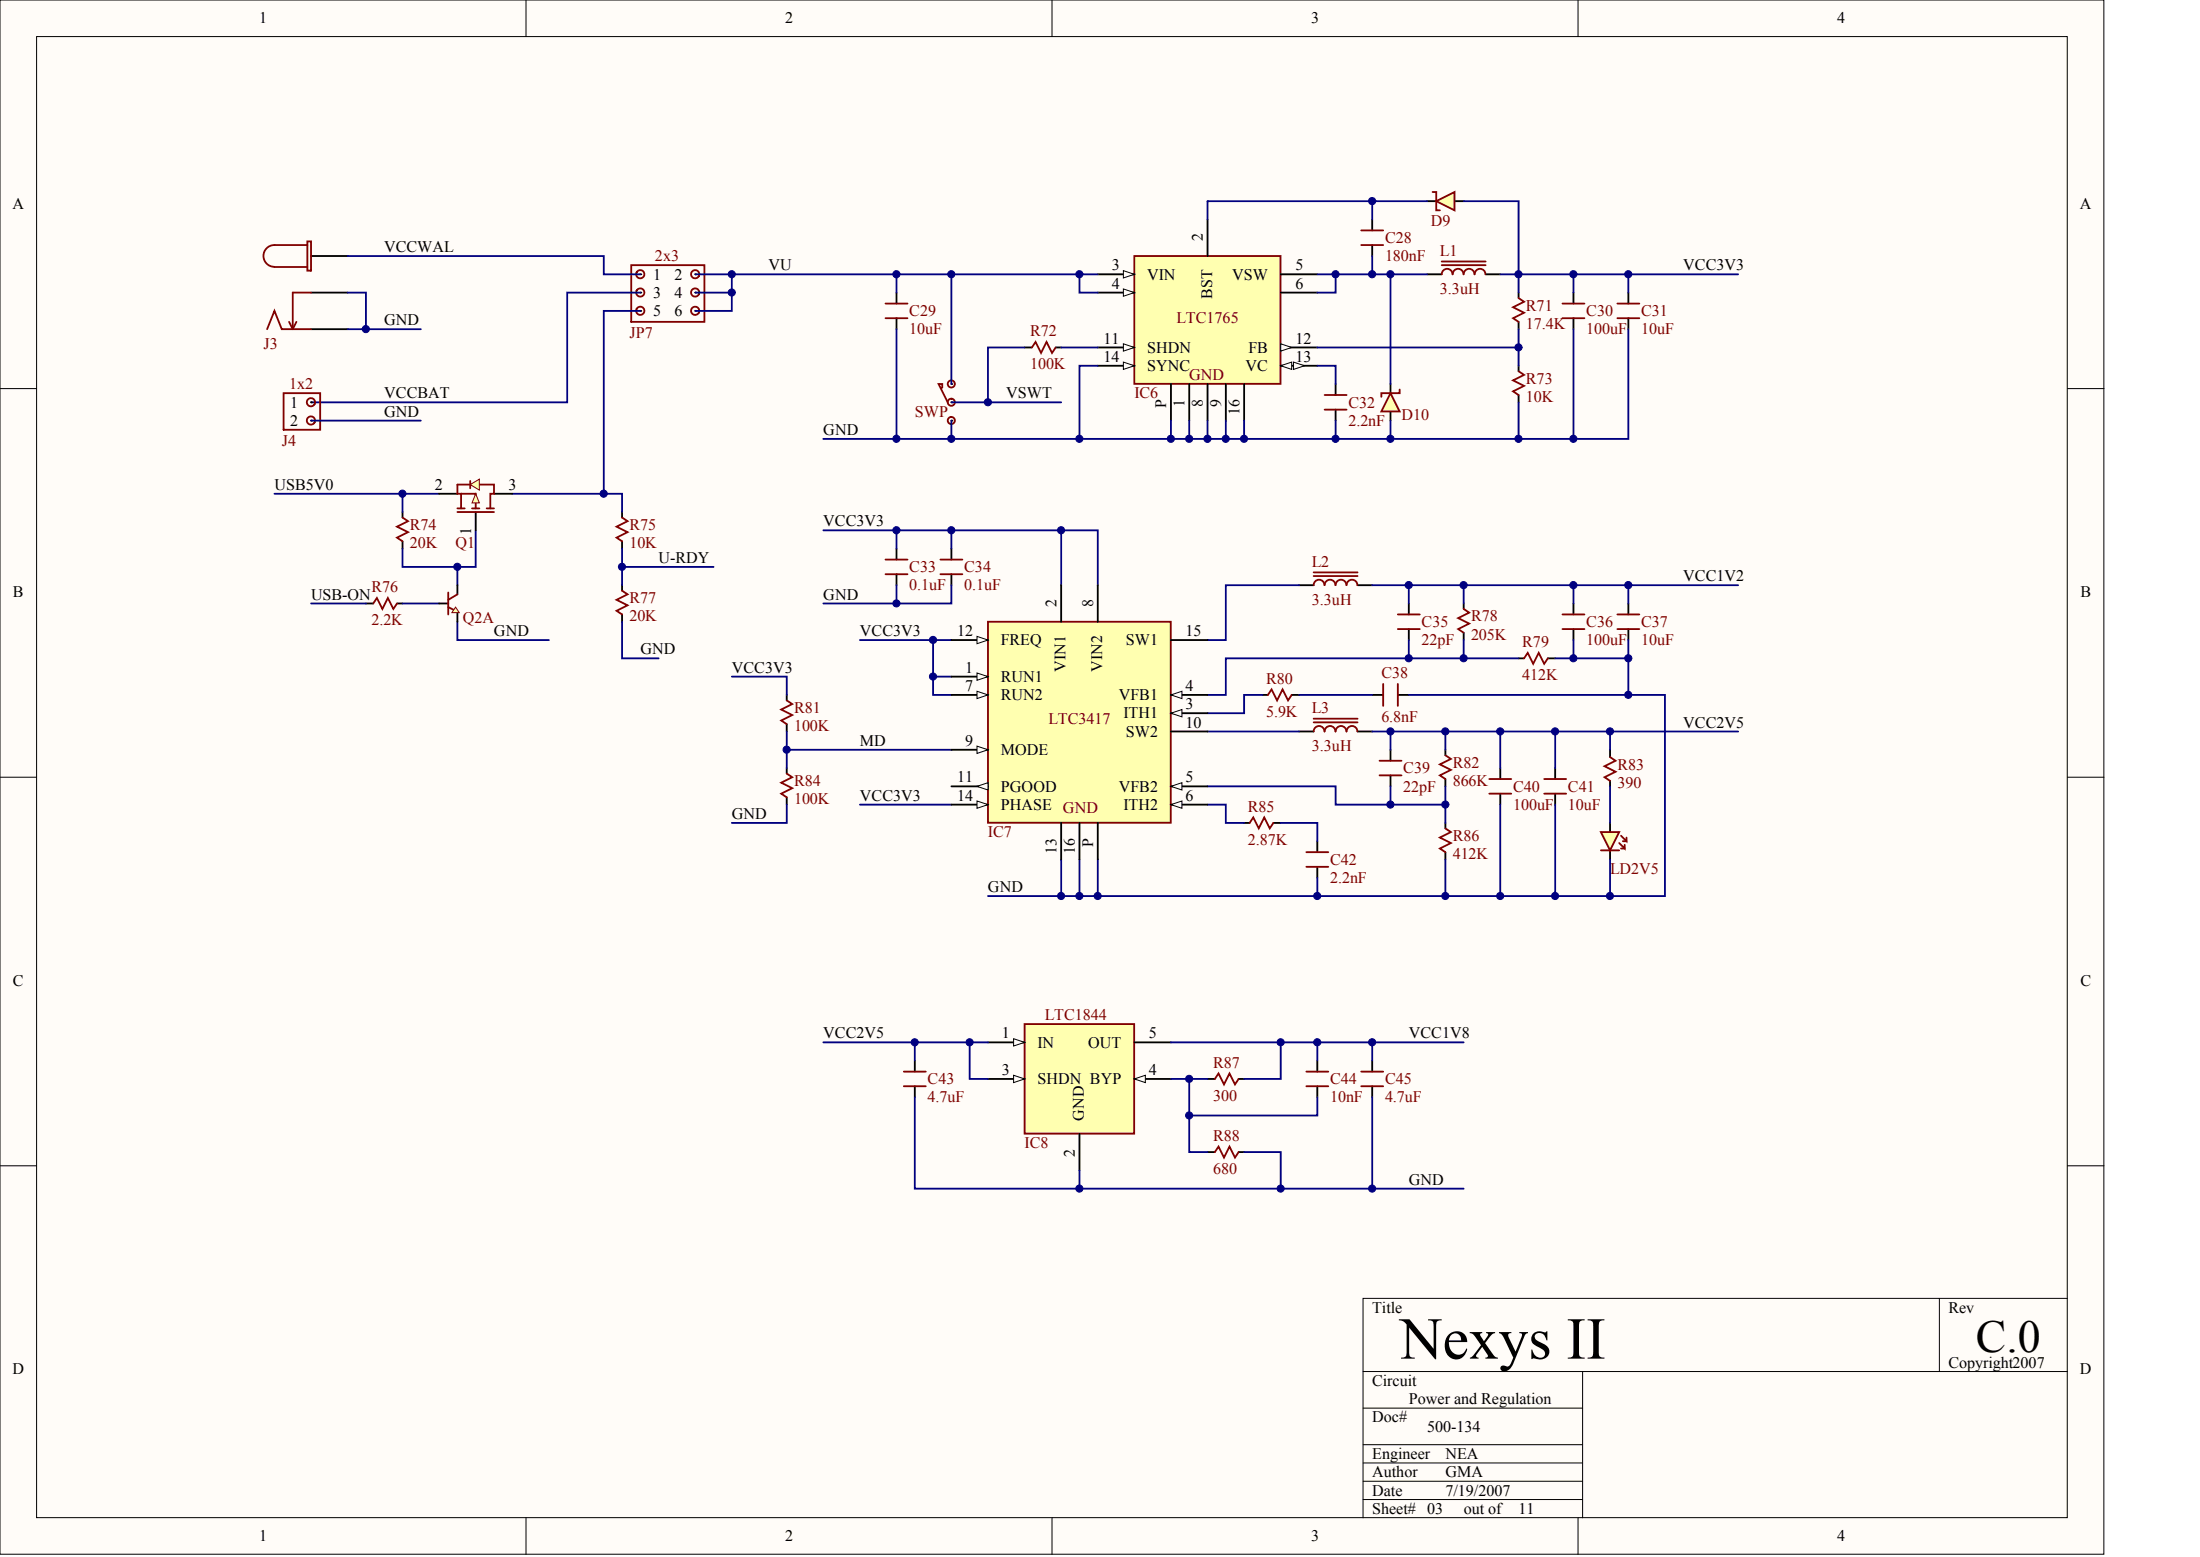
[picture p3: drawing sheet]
<svg xmlns="http://www.w3.org/2000/svg" width="840mm" height="594mm" viewBox="0 0 840 594" stroke-linecap="round" stroke-linejoin="round" font-family="sans-serif">
<g fill="#fffcf8" stroke="#000" stroke-width=".38">
<path d="M0 0h802.9v593h-802.9z"/>
<path d="M14 14h775v565.1h-775z"/>
</g>
<g fill="none" stroke="#000" stroke-width=".38">
<path d="M200.7 0v14M401.5 0v14M602.2 0v14M0 148.3h14M789 148.3h14M0 296.5h14M789 296.5h14M0 444.8h14M789 444.8h14M740.1 495.4v27.9M789 495.4h-268.8v83.7M520.2 523.3h268.8"/>
<path d="M520.2 537.3h83.8M604 523.3v55.8M520.2 558.2h83.8M520.2 551.2h83.8M200.7 579.1v14M401.5 579.1v14M520.2 565.2h83.8M520.2 572.2h83.8M602.2 579.1v14"/>
</g>
<path d="M118.7 97.7h14M118.7 111.6h14M544.6 104.7h5.6M567 104.7h5.6M118.7 125.6h14M495.8 223.3h5.5M518.1 223.3h5.6M495.8 279.1h5.5M518.1 279.1h5.6" fill="none" stroke="#000" stroke-width=".7"/>
<g fill="none" stroke="#800000" stroke-width=".7">
<path d="M117.3 93.5h-12.6a4.2 4.2 0 0 0-4.2 4.1 4.2 4.2 0 0 0 4.2 4.2M117.3 92.1h1.4v11.2h-1.4zM550.2 99.8h16.8M104.7 101.9h12.6M118.7 111.6h-7v14M240.9 101.2h27.9v21.6h-27.9zM243 103.9a1.57 1.57 0 0 1 2.6-.2 1.57 1.57 0 0 1-.8 2.5 1.57 1.57 0 0 1-2-1.8l.2-.5M243 110.9a1.57 1.57 0 0 1 2.6-.3 1.57 1.57 0 0 1-.8 2.5 1.57 1.57 0 0 1-2-1.7l.2-.5M243 117.8a1.57 1.57 0 0 1 2.6-.2 1.57 1.57 0 0 1-.8 2.5 1.57 1.57 0 0 1-2-1.8l.2-.4M266.7 105.4a1.57 1.57 0 0 0-1.3-2.3 1.57 1.57 0 0 0-1.6 2 1.57 1.57 0 0 0 2.6 .7l.3-.4M550.2 101.2h16.8M554.3 104.7a2.06 2.06 0 0 0-2-2.1 2.06 2.06 0 0 0-2.1 2.1"/>
<path d="M558.5 104.7a2.06 2.06 0 0 0-2-2.1 2.06 2.06 0 0 0-2.1 2.1M562.7 104.7a2.06 2.06 0 0 0-2-2.1 2.06 2.06 0 0 0-2.1 2.1M566.9 104.7a2.06 2.06 0 0 0-2-2.1 2.06 2.06 0 0 0-2.1 2.1M101.9 125.6l2.8-7 2.8 7h11.2M110.3 122.8l1.4 2.8M113.1 122.8l-1.4 2.8M501.3 218.4h16.8M501.3 219.8h16.8M505.5 223.3a2.06 2.06 0 0 0-2.1-2.1 2.06 2.06 0 0 0-2.1 2.1M518 223.3a2.09 2.09 0 0 0-2.1-2.1 2.09 2.09 0 0 0-2.1 2.1 2.09 2.09 0 0 0-2.1-2.1 2.09 2.09 0 0 0-2 2.1 2.06 2.06 0 0 0-2.1-2.1 2.06 2.06 0 0 0-2.1 2.1M501.3 274.2h16.8M501.3 275.6h16.8"/>
<path d="M505.5 279.1a2.06 2.06 0 0 0-2.1-2.1 2.06 2.06 0 0 0-2.1 2.1M518 279.1a2.09 2.09 0 0 0-2.1-2.1 2.09 2.09 0 0 0-2.1 2.1 2.09 2.09 0 0 0-2.1-2.1 2.09 2.09 0 0 0-2 2.1 2.06 2.06 0 0 0-2.1-2.1 2.06 2.06 0 0 0-2.1 2.1"/>
<circle cx="265.3" cy="111.6" r="1.57"/>
<circle cx="265.3" cy="118.6" r="1.57"/>
</g>
<g fill="#000">
<circle cx="244.4" cy="104.7" r=".35"/>
<circle cx="244.4" cy="111.6" r=".35"/>
<circle cx="244.4" cy="118.6" r=".35"/>
<circle cx="265.3" cy="118.6" r=".35"/>
<circle cx="265.3" cy="111.6" r=".35"/>
<circle cx="265.3" cy="104.7" r=".35"/>
</g>
<path d="M391 390.7h41.8v41.8h-41.8z" fill="#ffffb0" stroke="#800000" stroke-width=".7"/>
<path d="M377.1 397.7h13.9" fill="none" stroke="#000" stroke-width=".7"/>
<path d="M386.8 396.3l4.2 1.4-4.2 1.4z" fill="#fffcf8" stroke="#000" stroke-width=".38"/>
<path d="M377.1 411.7h13.9" fill="none" stroke="#000" stroke-width=".7"/>
<path d="M386.8 410.3l4.2 1.4-4.2 1.4z" fill="#fffcf8" stroke="#000" stroke-width=".38"/>
<path d="M432.9 397.7h14M432.9 411.7h14" fill="none" stroke="#000" stroke-width=".7"/>
<path d="M432.9 411.7l4.2-1.4v2.8z" fill="#fffcf8" stroke="#000" stroke-width=".38"/>
<path d="M412 432.6v14" fill="none" stroke="#000" stroke-width=".7"/>
<path d="M432.9 97.7h55.8v48.8h-55.8z" fill="#ffffb0" stroke="#800000" stroke-width=".7"/>
<path d="M419 104.7h13.9" fill="none" stroke="#000" stroke-width=".7"/>
<path d="M428.7 103.3l4.2 1.4-4.2 1.4z" fill="#fffcf8" stroke="#000" stroke-width=".38"/>
<path d="M419 132.6h13.9" fill="none" stroke="#000" stroke-width=".7"/>
<path d="M428.7 131.2l4.2 1.4-4.2 1.4z" fill="#fffcf8" stroke="#000" stroke-width=".38"/>
<path d="M488.8 104.7h13.9M488.8 132.6h13.9" fill="none" stroke="#000" stroke-width=".7"/>
<path d="M488.8 131.2l4.2 1.4-4.2 1.4z" fill="#fffcf8" stroke="#000" stroke-width=".38"/>
<path d="M419 111.6h13.9M453.9 146.5v14" fill="none" stroke="#000" stroke-width=".7"/>
<path d="M428.7 110.2l4.2 1.4-4.2 1.4z" fill="#fffcf8" stroke="#000" stroke-width=".38"/>
<path d="M419 139.6h13.9" fill="none" stroke="#000" stroke-width=".7"/>
<path d="M428.7 138.2l4.2 1.4-4.2 1.3z" fill="#fffcf8" stroke="#000" stroke-width=".38"/>
<path d="M488.8 139.6h13.9M446.9 146.5v14M460.8 146.5v14M467.8 146.5v14" fill="none" stroke="#000" stroke-width=".7"/>
<g fill="#fffcf8" stroke="#000" stroke-width=".38">
<path d="M488.8 139.6l4.2-1.4v2.7z"/>
<path d="M493.7 138.2l4.2 1.4-4.2 1.3z"/>
</g>
<path d="M460.8 83.7v14M488.8 111.6h13.9M474.8 146.5v14M530.7 146.5v3.5M530.7 157v3.5" fill="none" stroke="#000" stroke-width=".7"/>
<g fill="#000">
<circle cx="363.1" cy="153.5" r=".35"/>
<circle cx="363.1" cy="146.5" r=".35"/>
<circle cx="363.1" cy="160.5" r=".35"/>
</g>
<path d="M359.6 147.9v-1.4h-1.4l3.5 7M363 159.1a1.36 1.36 0 0 0-1.1 2 1.36 1.36 0 0 0 2.3 0 1.36 1.36 0 0 0-1.1-2M363 152.1a1.36 1.36 0 0 0-1.1 2.1 1.36 1.36 0 0 0 2.3 0 1.36 1.36 0 0 0-1.1-2.1M363 145.1a1.36 1.36 0 0 0-1.1 2.1 1.36 1.36 0 0 0 2.3 0 1.36 1.36 0 0 0-1.1-2.1M534.2 148.6v1.4h-7v1.4" fill="none" stroke="#800000" stroke-width=".7"/>
<path d="M530.7 150l3.5 7h-7z" fill="#ffffb0" stroke="#800000" stroke-width=".7"/>
<g fill="none" stroke="#000" stroke-width=".7">
<path d="M544.6 76.8h3.5M555.1 76.8h3.5M523.7 83.7v4.2M523.7 93.5v4.2M342.1 111.6v4.2M579.5 111.6v2.1M600.5 111.6v4.2M621.4 111.6v4.2M342.1 121.4v4.2M391 132.6h2.8M402.9 132.6h2.1M579.5 122.8v2.8"/>
<path d="M579.5 139.6v2M600.5 121.4v4.2M621.4 121.4v4.2M579.5 150.7v2.8M153.6 195.4v2.1M237.4 195.4v2.1M153.6 206.5v2.8M237.4 206.5v2.8M342.1 209.3v4.2M342.1 219.1v4.2M363.1 209.3v4.2M363.1 219.1v4.2"/>
<path d="M139.7 230.3h2.7M151.5 230.3h2.1M237.4 223.3v2.1M237.4 234.4v2.8M537.7 230.3v4.1M558.6 230.3v2.1M600.5 230.3v4.1M621.4 230.3v4.1M537.7 240v4.2M558.6 241.4v2.8M579.5 251.2h2.1M590.7 251.2h2.8"/>
<path d="M600.5 240v4.2M621.4 240v4.2M300.2 265.1v2.1M300.2 276.3v2.8M481.8 265.1h2.1M493 265.1h2.8M523.7 265.1h4.2M533.5 265.1h4.2M300.2 293.1v2.1M530.7 286.1v4.2M530.7 295.8v4.2M551.6 286.1v2.1"/>
<path d="M551.6 297.2v2.8M572.6 293.1v4.1M593.5 293.1v4.1M614.5 286.1v2.8M614.5 297.9v2.1M300.2 304.2v2.8M474.8 314h2.1M486 314h2.8M551.6 314v2.1M572.6 302.8v4.2M593.5 302.8v4.2M502.7 321v4.2"/>
<path d="M502.7 330.7v4.2M551.6 325.2v2.7M460.8 411.7h2.8M472.7 411.7h2.1M502.7 404.7v4.2M502.7 414.5v4.2M523.7 404.7v4.2M523.7 414.5v4.2M460.8 439.6h2.8M472.7 439.6h2.1"/>
</g>
<g fill="none" stroke="#800000" stroke-width=".7">
<path d="M546.7 73.3h1.4v6.9h1.4M519.5 87.9h8.4M519.5 93.5h8.4M338 115.8h8.3M579.5 113.7l2.1 1.4-4.1 2.1 4.1 2.1-4.1 2.1 2 1.4M596.3 115.8h8.4M617.3 115.8h8.3M338 121.4h8.3M393.8 132.6l1.4-2.1 2.1 4.2 2.1-4.2 2.1 4.2 1.4-2.1M596.3 121.4h8.4M617.3 121.4h8.3M579.5 141.6l2.1 1.4-4.1 2.1 4.1 2.1-4.1 2.1 2 1.4"/>
<path d="M153.6 197.5l2.1 1.4-4.2 2.1 4.2 2-4.2 2.1 2.1 1.4M237.4 197.5l2.1 1.4-4.2 2.1 4.2 2-4.2 2.1 2.1 1.4M338 213.5h8.3M338 219.1h8.3M358.9 213.5h8.4M358.9 219.1h8.4M142.4 230.3l1.4-2.1 2.1 4.2 2.1-4.2 2.1 4.2 1.4-2.1M237.4 225.4l2.1 1.4-4.2 2.1 4.2 2.1-4.2 2.1 2.1 1.3M533.5 234.4h8.3M558.6 232.4l2.1 1.3-4.2 2.1 4.2 2.1-4.2 2.1 2.1 1.4M596.3 234.4h8.4M617.3 234.4h8.3"/>
<path d="M533.5 240h8.3M581.6 251.2l1.4-2.1 2.1 4.2 2.1-4.2 2.1 4.2 1.4-2.1M596.3 240h8.4M617.3 240h8.3M300.2 267.2l2.1 1.4-4.1 2.1 4.1 2.1-4.1 2.1 2 1.4M483.9 265.1l1.4-2 2.1 4.1 2.1-4.1 2.1 4.1 1.4-2.1M527.9 261v8.3M533.5 261v8.3M300.2 295.2l2.1 1.3-4.1 2.1 4.1 2.1-4.1 2.1 2 1.4M526.5 290.3h8.4M526.5 295.8h8.4M551.6 288.2l2.1 1.4-4.2 2.1 4.2 2.1-4.2 2 2.1 1.4"/>
<path d="M568.4 297.2h8.4M589.3 297.2h8.4M614.5 288.9l2.1 1.4-4.2 2.1 4.2 2.1-4.2 2 2.1 1.4M476.9 314l1.4-2.1 2.1 4.2 2.1-4.2 2.1 4.2 1.4-2.1M551.6 316.1l2.1 1.4-4.2 2.1 4.2 2.1-4.2 2.1 2.1 1.4M568.4 302.8h8.4M589.3 302.8h8.4M498.6 325.2h8.3M498.6 330.7h8.3M463.6 411.7l1.4-2.1 2.1 4.2 2.1-4.2 2.1 4.2 1.4-2.1M498.6 408.9h8.3M498.6 414.5h8.3"/>
<path d="M519.5 408.9h8.4M519.5 414.5h8.4M463.6 439.6l1.4-2.1 2.1 4.2 2.1-4.2 2.1 4.2 1.4-2.1"/>
</g>
<path d="M548.1 76.8l7-3.5v6.9z" fill="#ffffb0" stroke="#800000" stroke-width=".7"/>
<path d="M614.5 314v3.5M614.5 324.5v3.4M349.1 404.7v4.2M349.1 414.5v4.2" fill="none" stroke="#000" stroke-width=".7"/>
<path d="M108.2 150h14v14h-14zM120.1 154.2a1.57 1.57 0 0 0-1.3-2.3 1.57 1.57 0 0 0-1.6 2.1 1.57 1.57 0 0 0 2.5 .6l.3-.4M120.1 161.2a1.57 1.57 0 0 0-1.3-2.3 1.57 1.57 0 0 0-1.6 2.1 1.57 1.57 0 0 0 2.5 .6l.3-.4M611 324.5h7M344.9 408.9h8.4M344.9 414.5h8.4" fill="none" stroke="#800000" stroke-width=".7"/>
<g fill="none" stroke="#000080" stroke-width=".7">
<path d="M132.7 97.7h97.7v7h14M132.7 111.6h7v14h-7M244.4 118.6h-14v69.8h-34.9M244.4 111.6h-27.9v41.9h-97.8M139.7 125.6h20.9M118.7 160.5h41.9M104.7 188.4h62.9M153.6 188.4v7M230.4 188.4h7v7M181.5 202.4v13.9h-27.9v-7M237.4 209.3v14M237.4 216.3h34.9"/>
<path d="M314.2 202.4h90.8v20.9M342.1 202.4v6.9M363.1 202.4v6.9M405 202.4h14v20.9M118.7 230.3h21M153.6 230.3h14M237.4 237.2v14h14M314.2 230.3h27.9M342.1 223.3v7h21v-7M279.3 258.2h20.9v6.9M328.2 244.2h27.9M363.1 258.2h-7v6.9h7"/>
<path d="M363.1 244.2h-7v14M300.2 279.1v7h62.9M300.2 286.1v7M300.2 307v7h-20.9M328.2 307h34.9M488.8 314h13.9v7M405 327.9v14h7v-14M419 327.9v14h-7M502.7 334.9v7h-83.7M377.1 341.9h27.9"/>
</g>
<g fill="#000">
<circle cx="118.7" cy="153.5" r=".35"/>
<circle cx="118.7" cy="160.5" r=".35"/>
</g>
<path d="M611 317.5h7l-3.5 7z" fill="#ffffb0" stroke="#800000" stroke-width=".7"/>
<path d="M505.5 150.7h8.4M505.5 156.3h8.4M171.1 226.1v8.3M171.1 231.7l2.8 1.4M174.6 226.8l-3.5 2.1M618.7 318.9l2 2.1v-1.4M618 321.7l2 2.1v-1.4M618.7 323.8h1.3M619.3 321h1.4" fill="none" stroke="#800000" stroke-width=".7"/>
<g fill="none" stroke="#000080" stroke-width=".7">
<path d="M523.7 76.8v6.9M544.6 76.8h-83.8v6.9M558.6 76.8h20.9v27.9h21v6.9M523.7 97.7v7h20.9M265.3 111.6h14v7h-14M265.3 104.7h14v6.9M279.3 104.7h139.7M342.1 104.7v6.9M363.1 104.7v41.8M412 104.7v6.9h7M502.7 104.7h21M509.7 104.7v6.9h-7"/>
<path d="M530.7 104.7v41.8M572.6 104.7h6.9v6.9M600.5 104.7h20.9v6.9M621.4 104.7h41.9M342.1 125.6v41.9h21M391 132.6h-13.9v20.9M405 132.6h14M419 139.6h-7v27.9h34.9v-7M502.7 139.6h7v6.9M579.5 125.6v7h-76.8M579.5 132.6v7M600.5 125.6v41.9h-69.8"/>
<path d="M621.4 125.6v41.9h-20.9M363.1 153.5h41.9M579.5 153.5v14M314.2 167.5h27.9M363.1 160.5v7h48.9M453.9 160.5v7h-7M460.8 160.5v7h-6.9M467.8 160.5v7h-7M474.8 160.5v7h-7M509.7 160.5v7h-34.9M530.7 160.5v7h-21M174.6 216.3v7"/>
<path d="M174.6 237.2v7h34.9M495.8 223.3h-28v20.9h-7M523.7 223.3h14v7M537.7 223.3h20.9v7M558.6 223.3h41.9v7M600.5 223.3h20.9v7M621.4 223.3h41.9M537.7 244.2v7h-69.9v13.9h-7M537.7 251.2h41.8M558.6 244.2v7M600.5 244.2v7h-7M621.4 244.2v7h-20.9"/>
<path d="M621.4 251.2v13.9h-83.7M460.8 279.1h35M481.8 265.1h-7v7h-14M495.8 265.1h27.9M523.7 279.1h7v7M530.7 279.1h20.9v7M551.6 279.1h21v14M572.6 279.1h20.9v14M593.5 279.1h21v7M614.5 279.1h48.8M621.4 265.1h14v76.8h-20.9M460.8 307h7v7h7"/>
<path d="M460.8 300h48.9v7h21v-7M551.6 300v7h-20.9M551.6 307v7M572.6 307v34.9h-21M593.5 307v34.9h-20.9M614.5 300v14M551.6 327.9v14h-48.9M614.5 327.9v14h-21M314.2 397.7h62.9M349.1 397.7v7M370.1 397.7v14h7M446.9 397.7h76.8v7"/>
<path d="M488.8 397.7v14h-14M502.7 397.7v7M523.7 397.7h34.9M349.1 418.7v34.8h139.7v-13.9h-14M446.9 411.7h13.9M453.9 411.7v13.9h48.8v-6.9M523.7 418.7v34.8h-34.9M453.9 425.6v14h6.9M412 446.6v6.9M523.7 453.5h34.9"/>
</g>
<path d="M509.7 146.5v4.2M509.7 156.3v4.2M167.6 230.3h3.5M174.6 223.3v3.5M174.6 233.7v3.5" fill="none" stroke="#000" stroke-width=".7"/>
<path d="M173.9 231.7l1.4 2h-2.8z" fill="#ffffb0" stroke="#800000" stroke-width=".38"/>
<path d="M167.6 188.4h7M181.5 195.4v7M188.5 188.4h7" fill="none" stroke="#000" stroke-width=".7"/>
<path d="M174.6 195.4h13.9M174.6 194h2.8M176 194v-5.6h-1.4v-3.5h13.9v3.5h-1.4v5.6M176 188.4h5.5v5.6M180.1 194h2.8M185.7 194h2.8" fill="none" stroke="#800000" stroke-width=".7"/>
<g fill="#ffffb0" stroke="#800000" stroke-width=".38">
<path d="M181.5 188.4l1.4 3.5h-2.8z"/>
<path d="M179.5 184.9l3.4-2.1v4.2z"/>
</g>
<path d="M179.5 183.5v2.8" fill="none" stroke="#800000" stroke-width=".7"/>
<path d="M377.1 237.2h69.7v76.7h-69.7z" fill="#ffffb0" stroke="#800000" stroke-width=".7"/>
<path d="M363.1 244.2h14" fill="none" stroke="#000" stroke-width=".7"/>
<path d="M372.9 242.8l4.2 1.4-4.2 1.4z" fill="#fffcf8" stroke="#000" stroke-width=".38"/>
<path d="M363.1 286.1h14" fill="none" stroke="#000" stroke-width=".7"/>
<path d="M372.9 284.7l4.2 1.4-4.2 1.4z" fill="#fffcf8" stroke="#000" stroke-width=".38"/>
<path d="M446.9 244.2h13.9M446.9 300h13.9" fill="none" stroke="#000" stroke-width=".7"/>
<path d="M446.9 300l4.2-1.4v2.8z" fill="#fffcf8" stroke="#000" stroke-width=".38"/>
<path d="M363.1 258.2h14M405 314v13.9" fill="none" stroke="#000" stroke-width=".7"/>
<path d="M372.9 256.8l4.2 1.4-4.2 1.4z" fill="#fffcf8" stroke="#000" stroke-width=".38"/>
<path d="M363.1 300h14" fill="none" stroke="#000" stroke-width=".7"/>
<path d="M372.9 300l4.2-1.4v2.8z" fill="#fffcf8" stroke="#000" stroke-width=".38"/>
<path d="M412 314v13.9M419 314v13.9M446.9 307h13.9" fill="none" stroke="#000" stroke-width=".7"/>
<path d="M446.9 307l4.2-1.4v2.8z" fill="#fffcf8" stroke="#000" stroke-width=".38"/>
<path d="M405 223.3v13.9M363.1 265.1h14M446.9 279.1h13.9" fill="none" stroke="#000" stroke-width=".7"/>
<path d="M372.9 263.8l4.2 1.3-4.2 1.4z" fill="#fffcf8" stroke="#000" stroke-width=".38"/>
<path d="M363.1 307h14" fill="none" stroke="#000" stroke-width=".7"/>
<path d="M372.9 305.6l4.2 1.4-4.2 1.4z" fill="#fffcf8" stroke="#000" stroke-width=".38"/>
<path d="M446.9 265.1h13.9" fill="none" stroke="#000" stroke-width=".7"/>
<path d="M446.9 265.1l4.2-1.3v2.7z" fill="#fffcf8" stroke="#000" stroke-width=".38"/>
<path d="M446.9 272.1h13.9" fill="none" stroke="#000" stroke-width=".7"/>
<path d="M446.9 272.1l4.2-1.4v2.8z" fill="#fffcf8" stroke="#000" stroke-width=".38"/>
<path d="M419 223.3v13.9" fill="none" stroke="#000" stroke-width=".7"/>
<g fill="#000080" stroke="#000080" stroke-width=".38">
<circle cx="139.6" cy="125.6" r="1.36"/>
<circle cx="153.6" cy="188.4" r="1.36"/>
<circle cx="174.5" cy="216.3" r="1.36"/>
<circle cx="230.4" cy="188.4" r="1.36"/>
<circle cx="237.4" cy="216.3" r="1.36"/>
<circle cx="279.3" cy="111.6" r="1.36"/>
<circle cx="279.3" cy="104.6" r="1.36"/>
<circle cx="300.2" cy="286" r="1.36"/>
<circle cx="342.1" cy="230.2" r="1.36"/>
<circle cx="342.1" cy="202.3" r="1.36"/>
<circle cx="342.1" cy="167.4" r="1.36"/>
<circle cx="342.1" cy="104.6" r="1.36"/>
<circle cx="349.1" cy="397.7" r="1.36"/>
<circle cx="356.1" cy="258.1" r="1.36"/>
<circle cx="356.1" cy="244.2" r="1.36"/>
<circle cx="363.1" cy="202.3" r="1.36"/>
<circle cx="363.1" cy="167.4" r="1.36"/>
<circle cx="363.1" cy="104.6" r="1.36"/>
<circle cx="370" cy="397.7" r="1.36"/>
<circle cx="377" cy="153.5" r="1.36"/>
<circle cx="405" cy="341.9" r="1.36"/>
<circle cx="405" cy="202.3" r="1.36"/>
<circle cx="411.9" cy="453.5" r="1.36"/>
<circle cx="411.9" cy="341.9" r="1.36"/>
<circle cx="411.9" cy="167.4" r="1.36"/>
<circle cx="411.9" cy="104.6" r="1.36"/>
<circle cx="418.9" cy="341.9" r="1.36"/>
<circle cx="446.8" cy="167.4" r="1.36"/>
<circle cx="453.8" cy="425.6" r="1.36"/>
<circle cx="453.8" cy="411.6" r="1.36"/>
<circle cx="453.8" cy="167.4" r="1.36"/>
<circle cx="460.8" cy="167.4" r="1.36"/>
<circle cx="467.8" cy="167.4" r="1.36"/>
<circle cx="474.8" cy="167.4" r="1.36"/>
<circle cx="488.7" cy="453.5" r="1.36"/>
<circle cx="488.7" cy="397.7" r="1.36"/>
<circle cx="502.7" cy="397.7" r="1.36"/>
<circle cx="502.7" cy="341.9" r="1.36"/>
<circle cx="509.7" cy="167.4" r="1.36"/>
<circle cx="509.7" cy="104.6" r="1.36"/>
<circle cx="523.7" cy="453.5" r="1.36"/>
<circle cx="523.7" cy="397.7" r="1.36"/>
<circle cx="523.7" cy="104.6" r="1.36"/>
<circle cx="523.7" cy="76.7" r="1.36"/>
<circle cx="530.6" cy="307" r="1.36"/>
<circle cx="530.6" cy="279.1" r="1.36"/>
<circle cx="530.6" cy="167.4" r="1.36"/>
<circle cx="530.6" cy="104.6" r="1.36"/>
<circle cx="537.6" cy="251.2" r="1.36"/>
<circle cx="537.6" cy="223.2" r="1.36"/>
<circle cx="551.6" cy="341.9" r="1.36"/>
<circle cx="551.6" cy="307" r="1.36"/>
<circle cx="551.6" cy="279.1" r="1.36"/>
<circle cx="558.6" cy="251.2" r="1.36"/>
<circle cx="558.6" cy="223.2" r="1.36"/>
<circle cx="572.5" cy="341.9" r="1.36"/>
<circle cx="572.5" cy="279.1" r="1.36"/>
<circle cx="579.5" cy="167.4" r="1.36"/>
<circle cx="579.5" cy="132.5" r="1.36"/>
<circle cx="579.5" cy="104.6" r="1.36"/>
<circle cx="593.5" cy="341.9" r="1.36"/>
<circle cx="593.5" cy="279.1" r="1.36"/>
<circle cx="600.5" cy="251.2" r="1.36"/>
<circle cx="600.5" cy="223.2" r="1.36"/>
<circle cx="600.5" cy="167.4" r="1.36"/>
<circle cx="600.5" cy="104.6" r="1.36"/>
<circle cx="614.4" cy="341.9" r="1.36"/>
<circle cx="614.4" cy="279.1" r="1.36"/>
<circle cx="621.4" cy="265.1" r="1.36"/>
<circle cx="621.4" cy="251.2" r="1.36"/>
<circle cx="621.4" cy="223.2" r="1.36"/>
<circle cx="621.4" cy="104.6" r="1.36"/>
</g>
<text font-size="22.7" x="534.2" y="518.4">Nexys II</text>
<text font-size="17.4" x="754.1" y="515.8">C.0</text>
<g font-size="6.1">
<text x="98.9" y="9">1</text>
<text x="299.6" y="9">2</text>
<text x="500.4" y="9">3</text>
<text x="701.1" y="9">4</text>
<text x="4.7" y="79.6">A</text>
<text x="793.8" y="79.6">A</text>
<text x="459.1" y="92.1" transform="rotate(-90 459.1 92.1)">2</text>
<text x="146.6" y="96.2">VCCWAL</text>
<text x="249.3" y="106.6">1</text>
<text x="257.4" y="106.6">2</text>
<text x="293.3" y="103.2">VU</text>
<text x="424.3" y="103.2">3</text>
<text x="437.8" y="106.6">VIN</text>
<text x="470.2" y="106.6">VSW</text>
<text x="494.4" y="103.2">5</text>
<text x="642.4" y="103.2">VCC3V3</text>
<text x="249.3" y="113.6">3</text>
<text x="257.4" y="113.6">4</text>
<text x="424.3" y="110.1">4</text>
<text x="494.4" y="110.1">6</text>
<text x="462.6" y="114.1" transform="rotate(-90 462.6 114.1)">BST</text>
<text x="146.6" y="124.1">GND</text>
<text x="249.3" y="120.6">5</text>
<text x="257.4" y="120.6">6</text>
<text x="421.2" y="131.1">11</text>
<text x="494.4" y="131.1">12</text>
<text x="437.8" y="134.6">SHDN</text>
<text x="476.5" y="134.6">FB</text>
<text x="421.2" y="138">14</text>
<text x="437.8" y="141.5">SYNC</text>
<text x="475.3" y="141.5">VC</text>
<text x="494.4" y="138">13</text>
<text x="110.7" y="155.5">1</text>
<text x="146.6" y="152">VCCBAT</text>
<text x="384" y="152">VSWT</text>
<text x="445.1" y="155.6" transform="rotate(-90 445.1 155.6)">P</text>
<text x="452.1" y="155.3" transform="rotate(-90 452.1 155.3)">1</text>
<text x="459.1" y="155.3" transform="rotate(-90 459.1 155.3)">8</text>
<text x="466" y="155.3" transform="rotate(-90 466 155.3)">9</text>
<text x="146.6" y="159">GND</text>
<text x="473" y="158.4" transform="rotate(-90 473 158.4)">16</text>
<text x="110.7" y="162.5">2</text>
<text x="314.2" y="166">GND</text>
<text x="104.7" y="186.9">USB5V0</text>
<text x="165.9" y="186.9">2</text>
<text x="194.1" y="186.9">3</text>
<text x="314.2" y="200.8">VCC3V3</text>
<text x="179.8" y="204.1" transform="rotate(-90 179.8 204.1)">1</text>
<text x="251.4" y="214.8">U-RDY</text>
<text x="642.4" y="221.8">VCC1V2</text>
<text x="5" y="227.8">B</text>
<text x="794" y="227.8">B</text>
<text x="118.7" y="228.8">USB-ON</text>
<text x="314.2" y="228.8">GND</text>
<text x="403.2" y="231.7" transform="rotate(-90 403.2 231.7)">2</text>
<text x="417.2" y="231.7" transform="rotate(-90 417.2 231.7)">8</text>
<text x="188.5" y="242.7">GND</text>
<text x="328.2" y="242.7">VCC3V3</text>
<text x="365.3" y="242.7">12</text>
<text x="452.5" y="242.7">15</text>
<text x="244.4" y="249.7">GND</text>
<text x="381.9" y="246.2">FREQ</text>
<text x="429.7" y="246.2">SW1</text>
<text x="279.3" y="256.7">VCC3V3</text>
<text x="368.4" y="256.7">1</text>
<text x="406.7" y="256.4" transform="rotate(-90 406.7 256.4)">VIN1</text>
<text x="420.7" y="256.4" transform="rotate(-90 420.7 256.4)">VIN2</text>
<text x="368.4" y="263.6">7</text>
<text x="381.9" y="260.2">RUN1</text>
<text x="452.5" y="263.6">4</text>
<text x="381.9" y="267.1">RUN2</text>
<text x="427.1" y="267.1">VFB1</text>
<text x="428.7" y="274.1">ITH1</text>
<text x="452.5" y="270.6">3</text>
<text x="429.7" y="281.1">SW2</text>
<text x="452.5" y="277.6">10</text>
<text x="642.4" y="277.6">VCC2V5</text>
<text x="328.2" y="284.6">MD</text>
<text x="368.4" y="284.6">9</text>
<text x="381.9" y="288.1">MODE</text>
<text x="365.3" y="298.5">11</text>
<text x="452.5" y="298.5">5</text>
<text x="328.2" y="305.5">VCC3V3</text>
<text x="365.3" y="305.5">14</text>
<text x="381.9" y="302">PGOOD</text>
<text x="427.1" y="302">VFB2</text>
<text x="452.5" y="305.5">6</text>
<text x="381.9" y="309">PHASE GND</text>
<text x="428.7" y="309">ITH2</text>
<text x="279.3" y="312.5">GND</text>
<text x="417.2" y="323.1" transform="rotate(-90 417.2 323.1)">P</text>
<text x="403.2" y="325.9" transform="rotate(-90 403.2 325.9)">13</text>
<text x="410.2" y="325.9" transform="rotate(-90 410.2 325.9)">16</text>
<text x="377.1" y="340.4">GND</text>
<text x="5" y="376.1">C</text>
<text x="794" y="376.1">C</text>
<text x="314.2" y="396.2">VCC2V5</text>
<text x="382.4" y="396.2">1</text>
<text x="395.9" y="399.7">IN</text>
<text x="415.3" y="399.7">OUT</text>
<text x="438.5" y="396.2">5</text>
<text x="537.7" y="396.2">VCC1V8</text>
<text x="382.4" y="410.2">3</text>
<text x="395.9" y="413.7">SHDN BYP</text>
<text x="438.5" y="410.2">4</text>
<text x="413.7" y="427.7" transform="rotate(-90 413.7 427.7)">GND</text>
<text x="410.2" y="441.3" transform="rotate(-90 410.2 441.3)">2</text>
<text x="537.7" y="452">GND</text>
<text x="523.7" y="500.9">Title</text>
<text x="743.6" y="500.9">Rev</text>
<text x="743.6" y="521.8">Copyright2007</text>
<text x="4.7" y="524.4">D</text>
<text x="793.8" y="524.4">D</text>
<text x="523.7" y="528.8">Circuit</text>
<text x="537.7" y="535.8">Power and Regulation</text>
<text x="523.7" y="542.7">Doc#</text>
<text x="544.6" y="546.2">500-134</text>
<text x="523.7" y="556.7">Engineer</text>
<text x="551.6" y="556.7">NEA</text>
<text x="523.7" y="563.7">Author</text>
<text x="551.6" y="563.7">GMA</text>
<text x="523.7" y="570.6">Date</text>
<text x="551.6" y="570.6">7/19/2007</text>
<text x="523.7" y="577.6">Sheet# 03</text>
<text x="558.6" y="577.6">out of</text>
<text x="579.5" y="577.6">11</text>
<text x="98.9" y="588.1">1</text>
<text x="299.6" y="588.1">2</text>
<text x="500.4" y="588.1">3</text>
<text x="701.1" y="588.1">4</text>
</g>
<g font-size="6.1" fill="#800000">
<text x="546" y="86.4">D9</text>
<text x="528.6" y="92.7">C28</text>
<text x="250" y="99.7">2x3</text>
<text x="528.6" y="99.7">180nF</text>
<text x="549.5" y="97.6">L1</text>
<text x="549.5" y="112.2">3.3uH</text>
<text x="582.3" y="118.5">R71</text>
<text x="347" y="120.6">C29</text>
<text x="449" y="123.4">LTC1765</text>
<text x="582.3" y="125.5">17.4K</text>
<text x="605.4" y="120.6">C30</text>
<text x="626.3" y="120.6">C31</text>
<text x="240.2" y="129">JP7</text>
<text x="347" y="127.6">10uF</text>
<text x="393.1" y="128.3">R72</text>
<text x="605.4" y="127.6">100uF</text>
<text x="626.3" y="127.6">10uF</text>
<text x="100.5" y="133.2">J3</text>
<text x="393.1" y="140.8">100K</text>
<text x="110.3" y="148.5">1x2</text>
<text x="453.9" y="145">GND</text>
<text x="582.3" y="146.4">R73</text>
<text x="432.9" y="152">IC6</text>
<text x="514.6" y="155.5">C32</text>
<text x="582.3" y="153.4">10K</text>
<text x="349.1" y="159">SWP</text>
<text x="534.9" y="160.4">D10</text>
<text x="514.6" y="162.5">2.2nF</text>
<text x="107.5" y="170.1">J4</text>
<text x="156.4" y="202.2">R74</text>
<text x="240.2" y="202.2">R75</text>
<text x="156.4" y="209.2">20K</text>
<text x="173.9" y="209.2">Q1</text>
<text x="240.2" y="209.2">10K</text>
<text x="347" y="218.3">C33</text>
<text x="368" y="218.3">C34</text>
<text x="500.6" y="216.2">L2</text>
<text x="141.7" y="226">R76</text>
<text x="347" y="225.3">0.1uF</text>
<text x="368" y="225.3">0.1uF</text>
<text x="240.2" y="230.1">R77</text>
<text x="500.6" y="230.8">3.3uH</text>
<text x="141.7" y="238.5">2.2K</text>
<text x="176.7" y="237.8">Q2A</text>
<text x="240.2" y="237.1">20K</text>
<text x="542.5" y="239.2">C35</text>
<text x="561.4" y="237.1">R78</text>
<text x="605.4" y="239.2">C36</text>
<text x="626.3" y="239.2">C37</text>
<text x="561.4" y="244.1">205K</text>
<text x="542.5" y="246.2">22pF</text>
<text x="580.9" y="246.9">R79</text>
<text x="605.4" y="246.2">100uF</text>
<text x="626.3" y="246.2">10uF</text>
<text x="483.2" y="260.8">R80</text>
<text x="527.2" y="258.8">C38</text>
<text x="580.9" y="259.5">412K</text>
<text x="303" y="272">R81</text>
<text x="483.2" y="273.4">5.9K</text>
<text x="500.6" y="272">L3</text>
<text x="527.2" y="275.5">6.8nF</text>
<text x="303" y="279">100K</text>
<text x="400.1" y="276.2">LTC3417</text>
<text x="500.6" y="286.7">3.3uH</text>
<text x="554.4" y="292.9">R82</text>
<text x="617.3" y="293.6">R83</text>
<text x="303" y="299.9">R84</text>
<text x="535.6" y="295">C39</text>
<text x="554.4" y="299.9">866K</text>
<text x="535.6" y="302">22pF</text>
<text x="577.5" y="302">C40</text>
<text x="598.4" y="302">C41</text>
<text x="617.3" y="300.6">390</text>
<text x="303" y="306.9">100K</text>
<text x="476.2" y="309.7">R85</text>
<text x="577.5" y="309">100uF</text>
<text x="598.4" y="309">10uF</text>
<text x="377.1" y="319.5">IC7</text>
<text x="476.2" y="322.3">2.87K</text>
<text x="554.4" y="320.9">R86</text>
<text x="507.6" y="329.9">C42</text>
<text x="554.4" y="327.8">412K</text>
<text x="614.5" y="333.4">LD2V5</text>
<text x="507.6" y="336.9">2.2nF</text>
<text x="398.7" y="389.2">LTC1844</text>
<text x="462.9" y="407.4">R87</text>
<text x="354" y="413.7">C43</text>
<text x="507.6" y="413.7">C44</text>
<text x="528.6" y="413.7">C45</text>
<text x="462.9" y="419.9">300</text>
<text x="354" y="420.6">4.7uF</text>
<text x="507.6" y="420.6">10nF</text>
<text x="528.6" y="420.6">4.7uF</text>
<text x="462.9" y="435.3">R88</text>
<text x="391" y="438.1">IC8</text>
<text x="462.9" y="447.8">680</text>
</g>
</svg>
